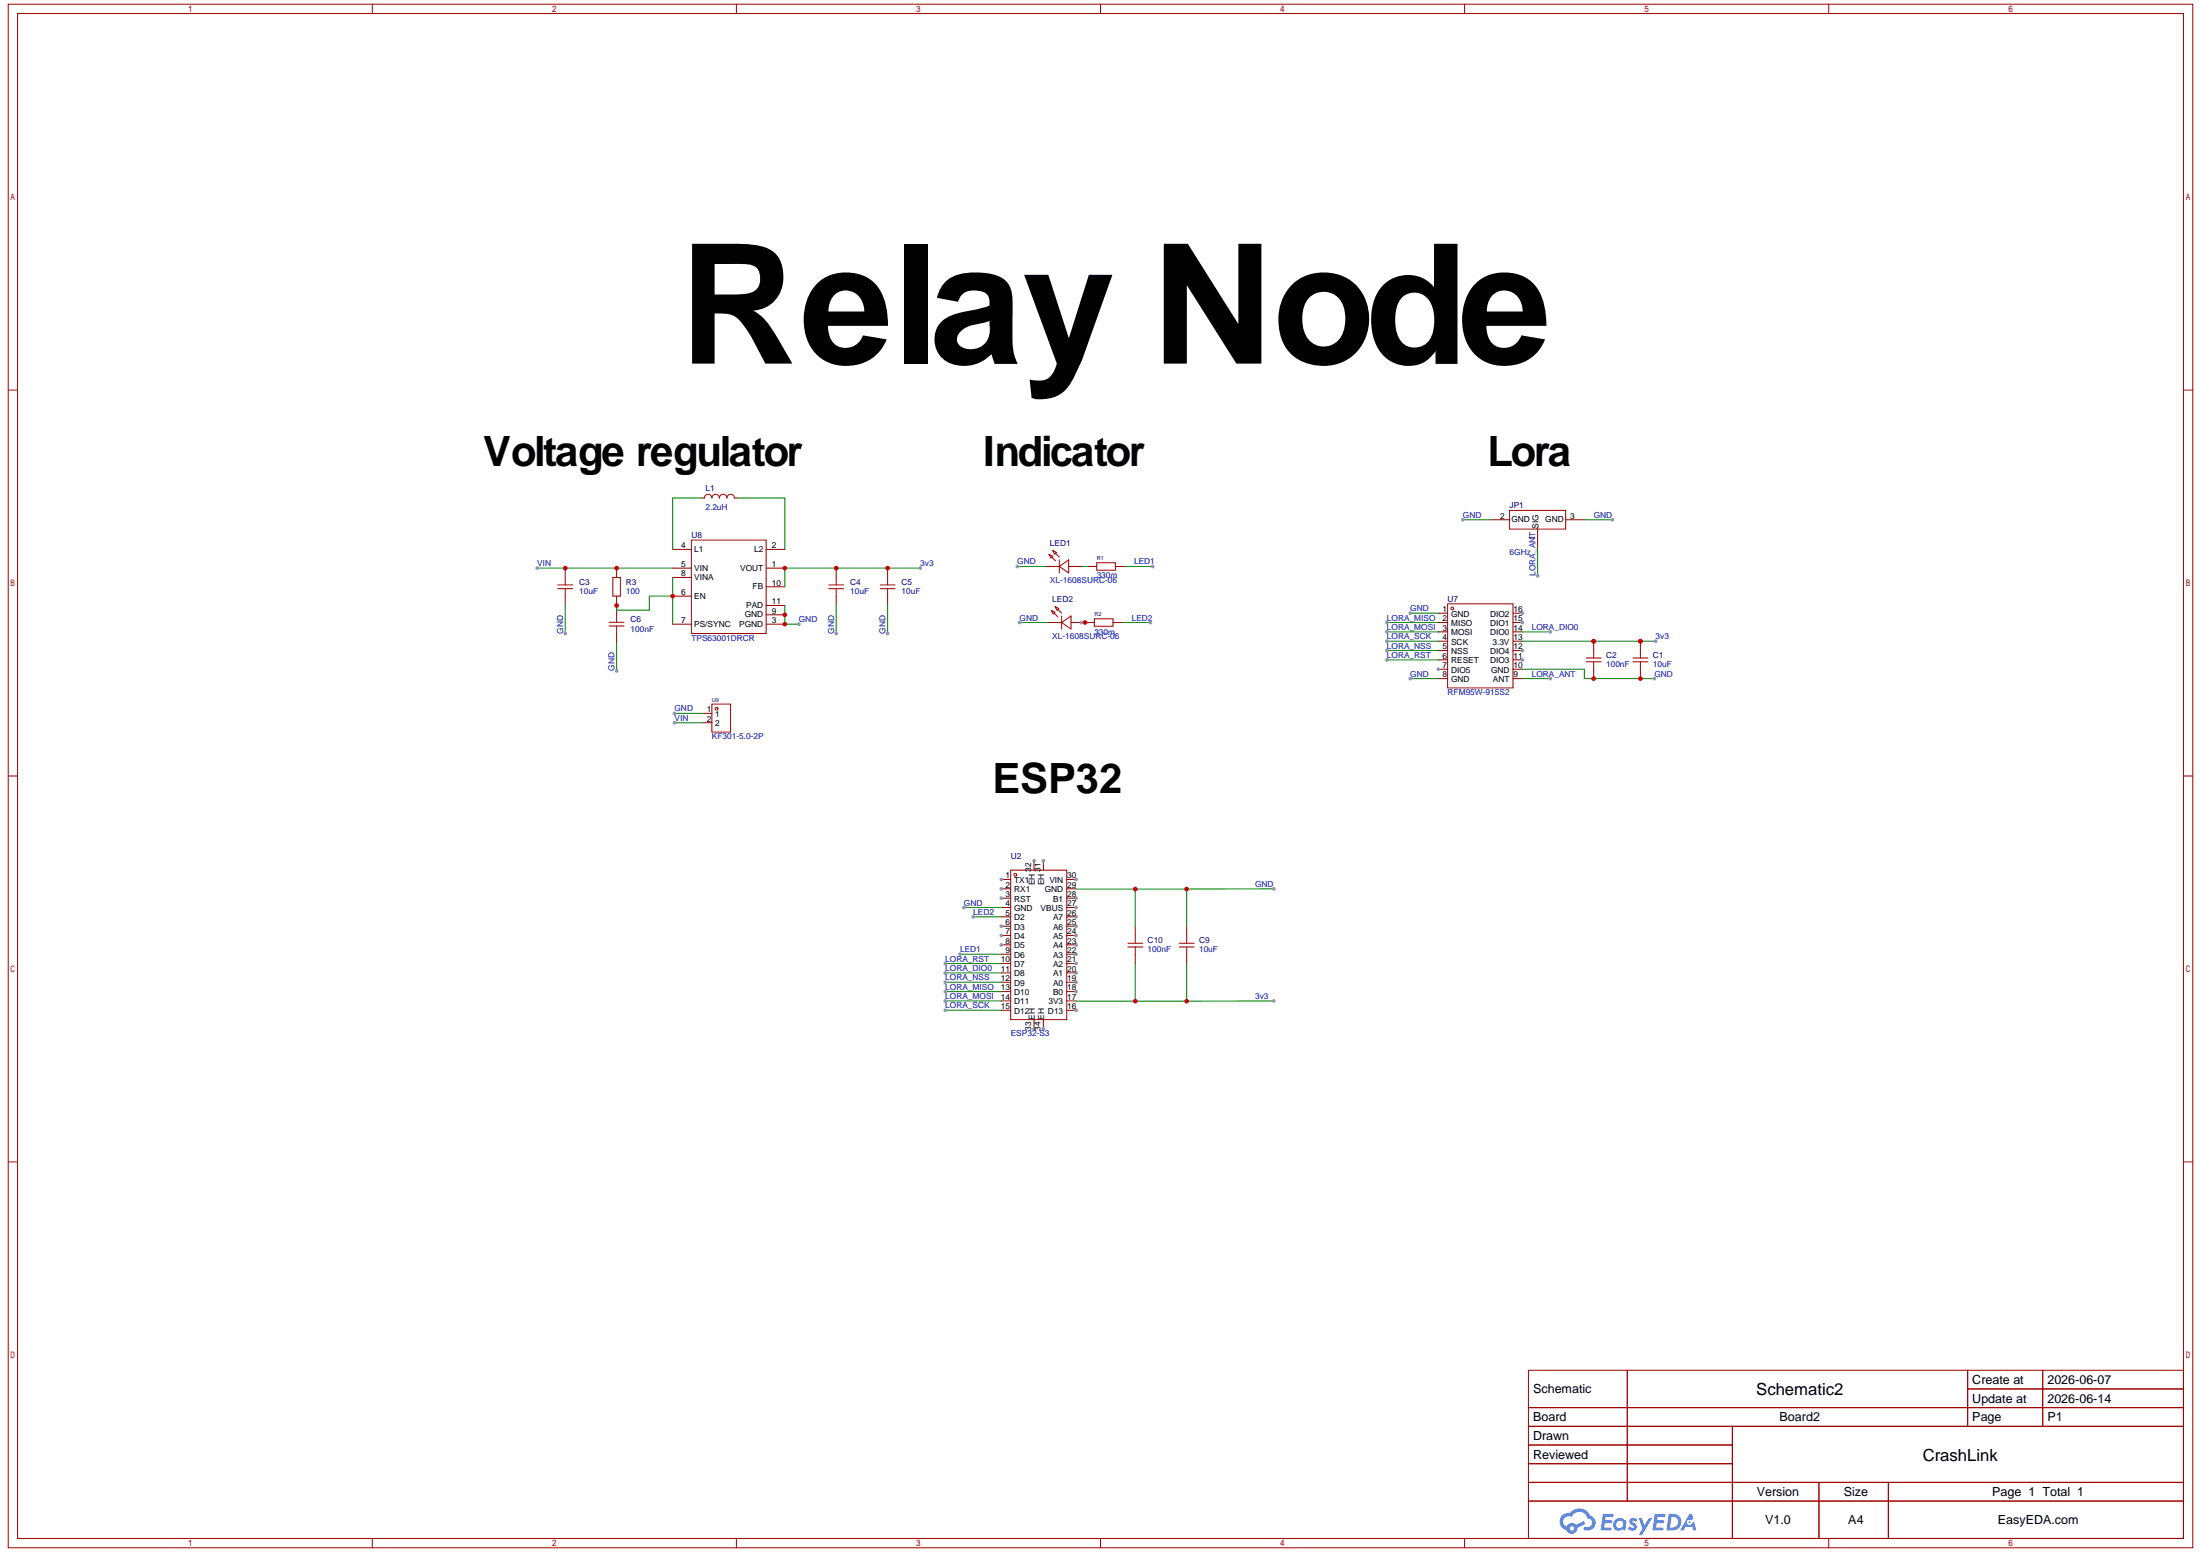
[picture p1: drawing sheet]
<svg xmlns="http://www.w3.org/2000/svg" width="297mm" height="210mm" viewBox="0 0 297 210" stroke-linecap="round" stroke-linejoin="round" font-family="sans-serif">
<g fill="none" stroke="#a10000" stroke-width=".14">
<path d="M1.1 .6h295v208.4h-295zM2.4 1.8h292.4v205.9h-292.4zM50.3 .6v1.2M99.4 .6v1.2M148.6 .6v1.2M197.7 .6v1.2M246.9 .6v1.2M1.1 52.7h1.3M294.8 52.7h1.3M1.1 104.8h1.3M294.8 104.8h1.3M1.1 156.9h1.3"/>
<path d="M294.8 156.9h1.3M206.4 185h88.4v22.7h-88.4zM206.4 190.1h88.4M206.4 192.6h88.4M206.4 195.1h27.5M206.4 197.6h27.5M219.7 185v17.7M233.9 192.6v15.1M265.7 185v7.6M265.7 187.5h29.1M275.8 185v7.6M50.3 207.7v1.3"/>
<path d="M99.4 207.7v1.3M148.6 207.7v1.3M197.7 207.7v1.3M206.4 200.2h88.4M206.4 202.7h88.4M245.6 200.2v7.5M246.9 207.7v1.3M255 200.2v7.5"/>
</g>
<g fill="#5487ff">
<path d="M220.1 205.1l.4-.2 .3 .1 .3 .2-.2 .3a.25 .25 0 0 0-.2-.2 .25 .25 0 0 0-.3 .1 .91 .91 0 0 1 .6 .9 .72 .72 0 0 1-1.2 .1l.2-.3 .4 .2 .2-.2a.94 .94 0 0 1-.6-.9z"/>
<path d="M221.3 205h.4l.3 1 .6-1h.5l-1.4 2.2h-.4l.5-.8z"/>
<path d="M216.4 204.4l1.4 .1 .1 .1-.2 .2h-.9l-.1 .5h.9l.1 .2-.2 .2h-.8l-.1 .5h.8l.2 .1v.3h-1.5z"/>
<path d="M223.4 204.4l1.4 .1 .1 .1-.2 .2h-.9l-.1 .5h.9l.1 .2-.2 .2h-.8l-.1 .5h.8l.2 .1v.3h-1.5z"/>
<path d="M228.1 204.4h.4l.1 .7-.3 .1a.37 .37 0 0 0-.5 .2 .37 .37 0 0 0 .2 .5 .37 .37 0 0 0 .5-.3l.2-.2 .3 1.2h-.4l-.1-.4h-.9l-.3 .4h-.5z"/>
<path d="M225.3 204.4l-.3 2.2h.7a1.13 1.13 0 0 0 1.3-1.1 1.13 1.13 0 0 0-1.3-1.1zM225.7 204.8a.74 .74 0 0 1 .9 .8 .74 .74 0 0 1-1 .6h-.1z"/>
<path d="M218 205.3a.79 .79 0 0 0-.1 1.1 .79 .79 0 0 0 1.2 .1l.4 .1 .1-1.2v-.1l-.3-.1a.8 .8 0 0 0-1.3 .1zM218.4 205.5a.49 .49 0 0 1 .8 .3 .49 .49 0 0 1-.7 .5 .51 .51 0 0 1-.1-.8z"/>
<path d="M210.9 204.6a1.18 1.18 0 0 0 .6 2 .77 .77 0 0 0 .9 .5 .77 .77 0 0 0 .6-.8l1.1-.5-.3-.4-1 .5a.78 .78 0 0 0-1.3 .2 .74 .74 0 0 1-.3-1 .74 .74 0 0 1 1-.3 1.13 1.13 0 0 1 1.2-.7 1.13 1.13 0 0 1 1 .9 .61 .61 0 0 1 .6 .8 .61 .61 0 0 1-.9 .4h-.2v.4a1.06 1.06 0 0 0 1.4-.6 1.06 1.06 0 0 0-.6-1.4 1.58 1.58 0 0 0-2.7-.3h-.1a1.27 1.27 0 0 0-1 .3zM211.9 206.4a.3 .3 0 0 1 .6 0 .3 .3 0 0 1-.6 0z"/>
<circle cx="228.1" cy="205.5" r=".14"/>
</g>
<g fill="none" stroke="#a10000" stroke-width=".14">
<path d="M136.5 117.5h7.5v20.2h-7.5z"/>
<circle cx="137.1" cy="118.1" r=".19"/>
</g>
<path d="M135.2 118.7h1.3" fill="none" stroke="#870000" stroke-width=".14"/>
<circle cx="135.2" cy="118.7" r=".25" fill="#999"/>
<path d="M135.2 120h1.3" fill="none" stroke="#870000" stroke-width=".14"/>
<circle cx="135.2" cy="120" r=".25" fill="#999"/>
<path d="M135.2 121.3h1.3" fill="none" stroke="#870000" stroke-width=".14"/>
<circle cx="135.2" cy="121.3" r=".25" fill="#999"/>
<path d="M135.2 122.5h1.3M135.2 123.8h1.3M135.2 125.1h1.3" fill="none" stroke="#870000" stroke-width=".14"/>
<circle cx="135.2" cy="125.1" r=".25" fill="#999"/>
<path d="M135.2 126.3h1.3" fill="none" stroke="#870000" stroke-width=".14"/>
<circle cx="135.2" cy="126.3" r=".25" fill="#999"/>
<path d="M135.2 127.6h1.3" fill="none" stroke="#870000" stroke-width=".14"/>
<circle cx="135.2" cy="127.6" r=".25" fill="#999"/>
<path d="M135.2 128.8h1.3M135.2 130.1h1.3M135.2 131.4h1.3M135.2 132.6h1.3M135.2 133.9h1.3M135.2 135.1h1.3M135.2 136.4h1.3M144 136.4h1.3" fill="none" stroke="#870000" stroke-width=".14"/>
<circle cx="145.3" cy="136.4" r=".25" fill="#999"/>
<path d="M144 135.1h1.3M144 133.9h1.3" fill="none" stroke="#870000" stroke-width=".14"/>
<circle cx="145.3" cy="133.9" r=".25" fill="#999"/>
<path d="M144 132.6h1.3" fill="none" stroke="#870000" stroke-width=".14"/>
<circle cx="145.3" cy="132.6" r=".25" fill="#999"/>
<path d="M144 131.4h1.3" fill="none" stroke="#870000" stroke-width=".14"/>
<circle cx="145.3" cy="131.4" r=".25" fill="#999"/>
<path d="M144 130.1h1.3" fill="none" stroke="#870000" stroke-width=".14"/>
<circle cx="145.3" cy="130.1" r=".25" fill="#999"/>
<path d="M144 128.8h1.3" fill="none" stroke="#870000" stroke-width=".14"/>
<circle cx="145.3" cy="128.8" r=".25" fill="#999"/>
<path d="M144 127.6h1.3" fill="none" stroke="#870000" stroke-width=".14"/>
<circle cx="145.3" cy="127.6" r=".25" fill="#999"/>
<path d="M144 126.3h1.3" fill="none" stroke="#870000" stroke-width=".14"/>
<circle cx="145.3" cy="126.3" r=".25" fill="#999"/>
<path d="M144 125.1h1.3" fill="none" stroke="#870000" stroke-width=".14"/>
<circle cx="145.3" cy="125.1" r=".25" fill="#999"/>
<path d="M144 123.8h1.3" fill="none" stroke="#870000" stroke-width=".14"/>
<circle cx="145.3" cy="123.8" r=".25" fill="#999"/>
<path d="M144 122.5h1.3" fill="none" stroke="#870000" stroke-width=".14"/>
<circle cx="145.3" cy="122.5" r=".25" fill="#999"/>
<path d="M144 121.3h1.3" fill="none" stroke="#870000" stroke-width=".14"/>
<circle cx="145.3" cy="121.3" r=".25" fill="#999"/>
<path d="M144 118.7h1.3M144 120h1.3" fill="none" stroke="#870000" stroke-width=".14"/>
<circle cx="145.3" cy="118.7" r=".25" fill="#999"/>
<path d="M140.9 116.2v1.3" fill="none" stroke="#870000" stroke-width=".14"/>
<circle cx="140.9" cy="116.2" r=".25" fill="#999"/>
<path d="M139.6 116.2v1.3" fill="none" stroke="#870000" stroke-width=".14"/>
<circle cx="139.6" cy="116.2" r=".25" fill="#999"/>
<path d="M139.6 137.7v1.2" fill="none" stroke="#870000" stroke-width=".14"/>
<circle cx="139.6" cy="138.9" r=".25" fill="#999"/>
<path d="M140.9 137.7v1.2" fill="none" stroke="#870000" stroke-width=".14"/>
<circle cx="140.9" cy="138.9" r=".25" fill="#999"/>
<g fill="none" stroke="#a10000" stroke-width=".14">
<path d="M141.6 74.8l.5 .3-.2 .2zM142 75.2l.5 .5M142.1 74.3l.5 .3-.2 .2zM142.4 76.5h.6M142.5 74.7l.5 .5M143 76.5l1.3-.9v1.8zM143 75.6v1.8M144.3 76.5h.6M142 82.4l.5 .3-.3 .2zM142.3 82.8l.5 .5M142.5 81.9l.5 .3-.3 .2zM142.7 84.1h.6"/>
<path d="M142.8 82.3l.5 .5M143.3 84.1l1.3-.9v1.7zM143.3 83.2v1.7M144.6 84.1h.6"/>
</g>
<path d="M141.1 76.5h1.3M144.9 76.5h1.3M141.5 84.1h1.2M145.2 84.1h1.3" fill="none" stroke="#870000" stroke-width=".14"/>
<path d="M129.6 128.8h5.6" fill="none" stroke="#008700" stroke-width=".14"/>
<circle cx="129.6" cy="128.8" r=".25" fill="#999"/>
<path d="M127.6 130.1h7.6" fill="none" stroke="#008700" stroke-width=".14"/>
<circle cx="127.6" cy="130.1" r=".25" fill="#999"/>
<path d="M127.6 131.4h7.6" fill="none" stroke="#008700" stroke-width=".14"/>
<circle cx="127.6" cy="131.4" r=".25" fill="#999"/>
<path d="M127.6 132.6h7.6" fill="none" stroke="#008700" stroke-width=".14"/>
<circle cx="127.6" cy="132.6" r=".25" fill="#999"/>
<path d="M137.7 84.1h3.8" fill="none" stroke="#008700" stroke-width=".14"/>
<circle cx="137.7" cy="84.1" r=".25" fill="#999"/>
<path d="M137.4 76.5h3.7" fill="none" stroke="#008700" stroke-width=".14"/>
<circle cx="137.4" cy="76.5" r=".25" fill="#999"/>
<path d="M130.2 122.5h5" fill="none" stroke="#008700" stroke-width=".14"/>
<circle cx="130.2" cy="122.5" r=".25" fill="#999"/>
<path d="M127.6 133.9h7.6" fill="none" stroke="#008700" stroke-width=".14"/>
<circle cx="127.6" cy="133.9" r=".25" fill="#999"/>
<path d="M127.6 135.1h7.6" fill="none" stroke="#008700" stroke-width=".14"/>
<circle cx="127.6" cy="135.1" r=".25" fill="#999"/>
<path d="M127.6 136.4h7.6" fill="none" stroke="#008700" stroke-width=".14"/>
<circle cx="127.6" cy="136.4" r=".25" fill="#999"/>
<path d="M146.8 76.5h1.3M150.6 76.5h1.3M146.5 84.1h1.3M150.3 84.1h1.2" fill="none" stroke="#870000" stroke-width=".14"/>
<path d="M148.1 76h2.5v1h-2.5zM147.8 83.5h2.5v1.1h-2.5z" fill="none" stroke="#a10000" stroke-width=".14"/>
<path d="M146.2 76.5h.6M146 84.1h.5" fill="none" stroke="#008700" stroke-width=".14"/>
<circle cx="146.5" cy="84.1" r=".32" fill="#c00"/>
<circle cx="146" cy="84.1" r=".25" fill="#999"/>
<path d="M151.9 76.5h3.7" fill="none" stroke="#008700" stroke-width=".14"/>
<circle cx="155.6" cy="76.5" r=".25" fill="#999"/>
<path d="M151.5 84.1h3.8" fill="none" stroke="#008700" stroke-width=".14"/>
<circle cx="155.3" cy="84.1" r=".25" fill="#999"/>
<g fill="none" stroke="#a10000" stroke-width=".14">
<path d="M96.1 95.1h2.5v3.7h-2.5z"/>
<circle cx="96.7" cy="95.7" r=".19"/>
</g>
<path d="M94.9 96.3h1.2M94.9 97.6h1.2" fill="none" stroke="#870000" stroke-width=".14"/>
<path d="M91.1 96.3h3.8" fill="none" stroke="#008700" stroke-width=".14"/>
<circle cx="91.1" cy="96.3" r=".25" fill="#999"/>
<path d="M91.1 97.6h3.8" fill="none" stroke="#008700" stroke-width=".14"/>
<circle cx="91.1" cy="97.6" r=".25" fill="#999"/>
<g fill="none" stroke="#a10000" stroke-width=".14">
<path d="M195.5 81.5h8.8v11.4h-8.8z"/>
<circle cx="196.1" cy="82.2" r=".19"/>
</g>
<path d="M194.2 82.8h1.3M194.2 84.1h1.3M194.2 85.3h1.3M194.2 86.6h1.3M194.2 87.8h1.3M194.2 89.1h1.3M194.2 90.4h1.3" fill="none" stroke="#870000" stroke-width=".14"/>
<circle cx="194.2" cy="90.4" r=".25" fill="#999"/>
<path d="M194.2 91.6h1.3M204.3 91.6h1.3M204.3 90.4h1.3M204.3 89.1h1.3" fill="none" stroke="#870000" stroke-width=".14"/>
<circle cx="205.6" cy="89.1" r=".25" fill="#999"/>
<path d="M204.3 87.8h1.3" fill="none" stroke="#870000" stroke-width=".14"/>
<circle cx="205.6" cy="87.8" r=".25" fill="#999"/>
<path d="M204.3 86.6h1.3M204.3 85.3h1.3M204.3 84.1h1.3" fill="none" stroke="#870000" stroke-width=".14"/>
<circle cx="205.6" cy="84.1" r=".25" fill="#999"/>
<path d="M204.3 82.8h1.3" fill="none" stroke="#870000" stroke-width=".14"/>
<circle cx="205.6" cy="82.8" r=".25" fill="#999"/>
<path d="M190.4 82.8h3.8" fill="none" stroke="#008700" stroke-width=".14"/>
<circle cx="190.4" cy="82.8" r=".25" fill="#999"/>
<path d="M187.3 84.1h6.9" fill="none" stroke="#008700" stroke-width=".14"/>
<circle cx="187.3" cy="84.1" r=".25" fill="#999"/>
<path d="M187.3 85.3h6.9" fill="none" stroke="#008700" stroke-width=".14"/>
<circle cx="187.3" cy="85.3" r=".25" fill="#999"/>
<path d="M187.3 86.6h6.9" fill="none" stroke="#008700" stroke-width=".14"/>
<circle cx="187.3" cy="86.6" r=".25" fill="#999"/>
<path d="M187.3 87.8h6.9" fill="none" stroke="#008700" stroke-width=".14"/>
<circle cx="187.3" cy="87.8" r=".25" fill="#999"/>
<path d="M187.3 89.1h6.9" fill="none" stroke="#008700" stroke-width=".14"/>
<circle cx="187.3" cy="89.1" r=".25" fill="#999"/>
<path d="M190.4 91.6h3.8" fill="none" stroke="#008700" stroke-width=".14"/>
<circle cx="190.4" cy="91.6" r=".25" fill="#999"/>
<path d="M205.6 86.6h17.9" fill="none" stroke="#008700" stroke-width=".14"/>
<g fill="#c00">
<circle cx="215.2" cy="86.6" r=".32"/>
<circle cx="221.5" cy="86.6" r=".32"/>
</g>
<circle cx="223.5" cy="86.6" r=".25" fill="#999"/>
<path d="M205.6 85.3h3.7" fill="none" stroke="#008700" stroke-width=".14"/>
<circle cx="209.3" cy="85.3" r=".25" fill="#999"/>
<path d="M205.6 91.6h3.7" fill="none" stroke="#008700" stroke-width=".14"/>
<circle cx="209.3" cy="91.6" r=".25" fill="#999"/>
<path d="M220.5 89.4h2M221.5 87.8v1M221.5 89.4v1" fill="none" stroke="#a10000" stroke-width=".14"/>
<path d="M221.5 86.6v1.2M221.5 90.4v1.2" fill="none" stroke="#870000" stroke-width=".14"/>
<circle cx="221.5" cy="86.6" r=".32" fill="#c00"/>
<path d="M214.2 88.8h2M220.5 88.8h2M159.2 127.9h2M159.2 127.4h2M160.2 126.3v1.1M160.2 127.9v1" fill="none" stroke="#a10000" stroke-width=".14"/>
<path d="M215.2 86.6v1.2M160.2 125.1v1.2M160.2 128.9v1.2" fill="none" stroke="#870000" stroke-width=".14"/>
<circle cx="215.2" cy="86.6" r=".32" fill="#c00"/>
<g fill="none" stroke="#a10000" stroke-width=".14">
<path d="M75.3 79h2M75.3 79.5h2M76.3 78v1M76.3 79.5v1M82.8 78h1v2.5h-1zM93.3 72.9h10.1v12.6h-10.1zM95.1 67.2a.5 .5 0 0 1 .5-.5 .5 .5 0 0 1 .5 .5 .5 .5 0 0 1 .5-.5 .5 .5 0 0 1 .5 .5 .5 .5 0 0 1 .5-.5 .5 .5 0 0 1 .5 .5 .5 .5 0 0 1 .5-.5 .5 .5 0 0 1 .6 .5M111.9 79h2M111.9 79.5h2M112.9 78v1M112.9 79.5v1M118.8 79h2.1"/>
<path d="M118.8 79.5h2.1M119.8 78v1M119.8 79.5v1M82.2 84.5h2.1M82.2 84h2.1M83.3 83v1M83.3 84.5v1M214.2 89.4h2M215.2 87.8v1M215.2 89.4v1M152.3 127.4h2M152.3 127.9h2"/>
<path d="M153.3 126.3v1.1M153.3 127.9v1"/>
</g>
<g fill="none" stroke="#870000" stroke-width=".14">
<path d="M76.3 76.7v1.3M83.3 76.7v1.3M90.8 76.7h2.5M90.8 74.2h2.5M90.8 78h2.5M94.6 67.2h.5M99.2 67.2h.5M103.4 76.7h2.6M103.4 74.2h2.6M103.4 79.2h2.6M112.9 76.7v1.3M119.8 76.7v1.3"/>
<path d="M76.3 80.5v1.3M83.3 80.5v2.5M83.3 85.5v1.3M90.8 84.3h2.5M90.8 80.5h2.5M103.4 84.3h2.6M103.4 83h2.6M103.4 81.8h2.6M112.9 80.5v1.3M119.8 80.5v1.3M215.2 90.4v1.2M153.3 125.1v1.2"/>
<path d="M153.3 128.9v1.2"/>
</g>
<path d="M72.5 76.7h18.3M94.6 67.2h-3.8v7M99.7 67.2h6.3v7" fill="none" stroke="#008700" stroke-width=".14"/>
<g fill="#c00">
<circle cx="83.3" cy="76.7" r=".32"/>
<circle cx="76.3" cy="76.7" r=".32"/>
</g>
<circle cx="72.5" cy="76.7" r=".25" fill="#999"/>
<path d="M90.8 78v6.3M90.8 80.5h-3.1v1.9h-4.4v-.6" fill="none" stroke="#008700" stroke-width=".14"/>
<g fill="#c00">
<circle cx="90.8" cy="80.5" r=".32"/>
<circle cx="83.3" cy="81.8" r=".32"/>
</g>
<path d="M106 81.8v2.5h1.9" fill="none" stroke="#008700" stroke-width=".14"/>
<g fill="#c00">
<circle cx="106" cy="83" r=".32"/>
<circle cx="106" cy="84.3" r=".32"/>
</g>
<circle cx="107.9" cy="84.3" r=".25" fill="#999"/>
<path d="M124.3 76.7h-18.3v2.5" fill="none" stroke="#008700" stroke-width=".14"/>
<g fill="#c00">
<circle cx="106" cy="76.7" r=".32"/>
<circle cx="119.8" cy="76.7" r=".32"/>
<circle cx="112.9" cy="76.7" r=".32"/>
</g>
<circle cx="124.3" cy="76.7" r=".25" fill="#999"/>
<path d="M76.3 81.8v3.7" fill="none" stroke="#008700" stroke-width=".14"/>
<circle cx="76.3" cy="85.5" r=".25" fill="#999"/>
<path d="M83.3 86.8v3.8" fill="none" stroke="#008700" stroke-width=".14"/>
<circle cx="83.3" cy="90.6" r=".25" fill="#999"/>
<path d="M112.9 81.8v3.7" fill="none" stroke="#008700" stroke-width=".14"/>
<circle cx="112.9" cy="85.5" r=".25" fill="#999"/>
<path d="M119.8 81.8v3.7" fill="none" stroke="#008700" stroke-width=".14"/>
<circle cx="119.8" cy="85.5" r=".25" fill="#999"/>
<path d="M205.6 90.4h8.3v1.2h9.5" fill="none" stroke="#008700" stroke-width=".14"/>
<g fill="#c00">
<circle cx="215.2" cy="91.6" r=".32"/>
<circle cx="221.5" cy="91.6" r=".32"/>
</g>
<circle cx="223.4" cy="91.6" r=".25" fill="#999"/>
<path d="M145.3 135.2h14.9M153.3 130.1v5.1M160.2 130.1v5.1M172 135.1l-11.8 .1" fill="none" stroke="#008700" stroke-width=".14"/>
<g fill="#c00">
<circle cx="160.2" cy="135.2" r=".32"/>
<circle cx="153.3" cy="135.2" r=".32"/>
</g>
<circle cx="172" cy="135.1" r=".25" fill="#999"/>
<path d="M153.3 120v5.1M160.2 120v5.1M172 120h-26.7" fill="none" stroke="#008700" stroke-width=".14"/>
<g fill="#c00">
<circle cx="160.2" cy="120" r=".32"/>
<circle cx="153.3" cy="120" r=".32"/>
</g>
<circle cx="172" cy="120" r=".25" fill="#999"/>
<path d="M203.8 68.9h7.6v2.5h-7.6z" fill="none" stroke="#a10000" stroke-width=".14"/>
<path d="M201.3 70.2h2.5M207.6 71.4v2.6M211.4 70.2h2.5" fill="none" stroke="#870000" stroke-width=".14"/>
<path d="M197.5 70.2h3.8" fill="none" stroke="#008700" stroke-width=".14"/>
<circle cx="197.5" cy="70.2" r=".25" fill="#999"/>
<path d="M213.9 70.2h3.8" fill="none" stroke="#008700" stroke-width=".14"/>
<circle cx="217.7" cy="70.2" r=".25" fill="#999"/>
<path d="M207.6 74v3.7" fill="none" stroke="#008700" stroke-width=".14"/>
<circle cx="207.6" cy="77.7" r=".25" fill="#999"/>
<path d="M131.4 123.8h3.8" fill="none" stroke="#008700" stroke-width=".14"/>
<circle cx="131.4" cy="123.8" r=".25" fill="#999"/>
<text font-size="22.5" x="91.7" y="49.1">Relay Node</text>
<g font-size="5.6">
<text x="65.2" y="63">Voltage regulator</text>
<text x="132.7" y="63">Indicator</text>
<text x="200.9" y="63">Lora</text>
<text x="134" y="107.1">ESP32</text>
</g>
<g font-size="2.3">
<text x="237.1" y="188.4">Schematic2</text>
<text x="259.6" y="197.2">CrashLink</text>
</g>
<g font-size="1.7">
<text x="207" y="188.1">Schematic</text>
<text x="207" y="191.9">Board</text>
<text x="240.3" y="191.9">Board2</text>
<text x="266.3" y="186.8">Create at</text>
<text x="266.3" y="189.4">Update at</text>
<text x="266.3" y="191.9">Page</text>
<text x="276.4" y="186.8">2026-06-07</text>
<text x="276.4" y="189.4">2026-06-14</text>
<text x="276.4" y="191.9">P1</text>
<text x="207" y="194.4">Drawn</text>
<text x="207" y="196.9">Reviewed</text>
<text x="237.2" y="202">Version</text>
<text x="249" y="202">Size</text>
<text x="269" y="202">Page 1 Total 1</text>
<text x="238.3" y="205.8">V1.0</text>
<text x="249.6" y="205.8">A4</text>
<text x="269.8" y="205.8">EasyEDA.com</text>
</g>
<g font-size="1.1" fill="#000080">
<text x="95.2" y="66.3">L1</text>
<text x="203.8" y="68.6">JP1</text>
<text x="93.3" y="72.7">U8</text>
<text x="141.8" y="73.7">LED1</text>
<text x="78.2" y="79">C3</text>
<text x="84.5" y="79">R3</text>
<text x="114.8" y="79">C4</text>
<text x="121.7" y="79">C5</text>
<text x="142.1" y="81.3">LED2</text>
<text x="195.5" y="81.3">U7</text>
<text x="85.1" y="84">C6</text>
<text x="216.9" y="88.8">C2</text>
<text x="223.2" y="88.8">C1</text>
<text x="136.5" y="116">U2</text>
<text x="155" y="127.3">C10</text>
<text x="161.9" y="127.3">C9</text>
</g>
<g font-size="1.1" fill="#00f">
<text x="95.2" y="68.9">2.2uH</text>
<text x="197.5" y="69.9">GND</text>
<text x="215.2" y="69.9">GND</text>
<text x="72.5" y="76.4">VIN</text>
<text x="124.3" y="76.4">3v3</text>
<text x="137.4" y="76.2">GND</text>
<text x="153.1" y="76.2">LED1</text>
<text x="203.8" y="75">6GHz</text>
<text x="207.3" y="77.7" transform="rotate(-90 207.3 77.7)">LORA_ANT</text>
<text x="78.2" y="80.2">10uF</text>
<text x="84.5" y="80.2">100</text>
<text x="114.8" y="80.2">10uF</text>
<text x="121.7" y="80.2">10uF</text>
<text x="137.7" y="83.8">GND</text>
<text x="141.8" y="78.7">XL-1608SURC-06</text>
<text x="148.1" y="78.1">330m</text>
<text x="152.8" y="83.8">LED2</text>
<text x="187.3" y="83.8">LORA_MISO</text>
<text x="190.4" y="82.5">GND</text>
<text x="76" y="85.5" transform="rotate(-90 76 85.5)">GND</text>
<text x="85.1" y="85.3">100nF</text>
<text x="93.3" y="86.5">TPS63001DRCR</text>
<text x="107.9" y="84">GND</text>
<text x="112.6" y="85.5" transform="rotate(-90 112.6 85.5)">GND</text>
<text x="119.6" y="85.5" transform="rotate(-90 119.6 85.5)">GND</text>
<text x="142.1" y="86.3">XL-1608SURC-06</text>
<text x="147.8" y="85.7">330m</text>
<text x="187.3" y="85">LORA_MOSI</text>
<text x="187.3" y="86.3">LORA_SCK</text>
<text x="187.3" y="87.6">LORA_NSS</text>
<text x="187.3" y="88.8">LORA_RST</text>
<text x="206.8" y="85">LORA_DIO0</text>
<text x="223.5" y="86.3">3v3</text>
<text x="83" y="90.6" transform="rotate(-90 83 90.6)">GND</text>
<text x="190.4" y="91.4">GND</text>
<text x="195.5" y="93.9">RFM95W-915S2</text>
<text x="206.8" y="91.4">LORA_ANT</text>
<text x="216.9" y="90.1">100nF</text>
<text x="223.2" y="90.1">10uF</text>
<text x="223.4" y="91.4">GND</text>
<text x="91.1" y="96.1">GND</text>
<text x="91.1" y="97.3">VIN</text>
<text x="96.1" y="99.8">KF301-5.0-2P</text>
<text x="169.5" y="119.7">GND</text>
<text x="130.2" y="122.3">GND</text>
<text x="131.4" y="123.5">LED2</text>
<text x="127.6" y="129.8">LORA_RST</text>
<text x="127.6" y="131.1">LORA_DIO0</text>
<text x="129.6" y="128.6">LED1</text>
<text x="155" y="128.6">100nF</text>
<text x="161.9" y="128.6">10uF</text>
<text x="127.6" y="132.4">LORA_NSS</text>
<text x="127.6" y="133.6">LORA_MISO</text>
<text x="127.6" y="134.9">LORA_MOSI</text>
<text x="127.6" y="136.1">LORA_SCK</text>
<text x="169.5" y="134.9">3v3</text>
<text x="136.5" y="139.9">ESP32-S3</text>
</g>
<g font-size="1.1">
<text x="202.6" y="70">2</text>
<text x="204.1" y="70.5">GND</text>
<text x="207.7" y="71.4" transform="rotate(-90 207.7 71.4)">SIG</text>
<text x="208.6" y="70.5">GND</text>
<text x="212" y="70">3</text>
<text x="92" y="74">4</text>
<text x="92" y="76.6">5</text>
<text x="92" y="77.8">8</text>
<text x="93.7" y="74.5">L1</text>
<text x="93.7" y="77.1">VIN</text>
<text x="99.9" y="77.1">VOUT</text>
<text x="101.8" y="74.5">L2</text>
<text x="104.2" y="76.6">1</text>
<text x="104.2" y="74">2</text>
<text x="207.2" y="72.9" transform="rotate(-90 207.2 72.9)">1</text>
<text x="92" y="80.3">6</text>
<text x="93.7" y="80.8">EN</text>
<text x="93.7" y="78.3">VINA</text>
<text x="100.6" y="83.4">GND</text>
<text x="100.7" y="82.1">PAD</text>
<text x="101.6" y="79.6">FB</text>
<text x="104.2" y="82.9">9</text>
<text x="104.2" y="79.1">10</text>
<text x="104.2" y="81.6">11</text>
<text x="194.8" y="82.6">1</text>
<text x="194.8" y="83.9">2</text>
<text x="195.9" y="83.3">GND</text>
<text x="201.2" y="83.3">DIO2</text>
<text x="204.4" y="83.9">15</text>
<text x="204.4" y="82.6">16</text>
<text x="92" y="84.1">7</text>
<text x="93.7" y="84.6">PS/SYNC</text>
<text x="99.8" y="84.6">PGND</text>
<text x="104.2" y="84.1">3</text>
<text x="194.8" y="85.2">3</text>
<text x="194.8" y="86.4">4</text>
<text x="194.8" y="87.7">5</text>
<text x="194.8" y="88.9">6</text>
<text x="195.9" y="84.5">MISO</text>
<text x="195.9" y="85.8">MOSI</text>
<text x="195.9" y="87.1">SCK</text>
<text x="195.9" y="88.3">NSS</text>
<text x="195.9" y="89.6">RESET</text>
<text x="201.2" y="89.6">DIO3</text>
<text x="201.2" y="88.3">DIO4</text>
<text x="201.2" y="85.8">DIO0</text>
<text x="201.2" y="84.5">DIO1</text>
<text x="201.5" y="87.1">3.3V</text>
<text x="204.4" y="88.9">11</text>
<text x="204.4" y="87.7">12</text>
<text x="204.4" y="86.4">13</text>
<text x="204.4" y="85.2">14</text>
<text x="194.8" y="90.2">7</text>
<text x="194.8" y="91.5">8</text>
<text x="195.9" y="90.8">DIO5</text>
<text x="195.9" y="92.1">GND</text>
<text x="201.3" y="90.8">GND</text>
<text x="201.6" y="92.1">ANT</text>
<text x="204.4" y="91.5">9</text>
<text x="204.4" y="90.2">10</text>
<text x="95.4" y="96.2">1</text>
<text x="95.4" y="97.4">2</text>
<text x="96.6" y="96.8">1</text>
<text x="96.6" y="98.1">2</text>
<text x="135.8" y="118.6">1</text>
<text x="135.8" y="119.9">2</text>
<text x="136.9" y="119.2">TX1</text>
<text x="139.2" y="117.7" transform="rotate(-90 139.2 117.7)">32</text>
<text x="139.7" y="119.5" transform="rotate(-90 139.7 119.5)">EH</text>
<text x="140.5" y="117.7" transform="rotate(-90 140.5 117.7)">31</text>
<text x="141" y="119.5" transform="rotate(-90 141 119.5)">EH</text>
<text x="141.7" y="119.2">VIN</text>
<text x="144.1" y="119.9">29</text>
<text x="144.1" y="118.6">30</text>
<text x="135.8" y="121.1">3</text>
<text x="135.8" y="122.4">4</text>
<text x="135.8" y="123.6">5</text>
<text x="135.8" y="124.9">6</text>
<text x="136.9" y="120.5">RX1</text>
<text x="136.9" y="121.7">RST</text>
<text x="136.9" y="123">GND</text>
<text x="136.9" y="124.3">D2</text>
<text x="136.9" y="125.5">D3</text>
<text x="140.5" y="123">VBUS</text>
<text x="141.1" y="120.5">GND</text>
<text x="142.2" y="125.5">A6</text>
<text x="142.2" y="124.3">A7</text>
<text x="142.2" y="121.7">B1</text>
<text x="144.1" y="124.9">25</text>
<text x="144.1" y="123.6">26</text>
<text x="144.1" y="122.4">27</text>
<text x="144.1" y="121.1">28</text>
<text x="135.1" y="129.9">10</text>
<text x="135.1" y="131.2">11</text>
<text x="135.8" y="126.2">7</text>
<text x="135.8" y="127.4">8</text>
<text x="135.8" y="128.7">9</text>
<text x="136.9" y="126.8">D4</text>
<text x="136.9" y="128.1">D5</text>
<text x="136.9" y="129.3">D6</text>
<text x="136.9" y="130.6">D7</text>
<text x="136.9" y="131.8">D8</text>
<text x="142.2" y="131.8">A1</text>
<text x="142.2" y="130.6">A2</text>
<text x="142.2" y="129.3">A3</text>
<text x="142.2" y="128.1">A4</text>
<text x="142.2" y="126.8">A5</text>
<text x="144.1" y="131.2">20</text>
<text x="144.1" y="129.9">21</text>
<text x="144.1" y="128.7">22</text>
<text x="144.1" y="127.4">23</text>
<text x="144.1" y="126.2">24</text>
<text x="135.1" y="132.5">12</text>
<text x="135.1" y="133.7">13</text>
<text x="135.1" y="135">14</text>
<text x="135.1" y="136.3">15</text>
<text x="136.9" y="133.1">D9</text>
<text x="136.9" y="134.4">D10</text>
<text x="136.9" y="135.6">D11</text>
<text x="136.9" y="136.9">D12</text>
<text x="139.7" y="137.7" transform="rotate(-90 139.7 137.7)">EH</text>
<text x="141" y="137.7" transform="rotate(-90 141 137.7)">EH</text>
<text x="141.5" y="136.9">D13</text>
<text x="141.6" y="135.6">3V3</text>
<text x="142.2" y="134.4">B0</text>
<text x="142.2" y="133.1">A0</text>
<text x="144.1" y="136.3">16</text>
<text x="144.1" y="135">17</text>
<text x="144.1" y="133.7">18</text>
<text x="144.1" y="132.5">19</text>
<text x="139.2" y="139.2" transform="rotate(-90 139.2 139.2)">33</text>
<text x="140.5" y="139.2" transform="rotate(-90 140.5 139.2)">34</text>
</g>
<g font-size=".8" fill="#000080">
<text x="148.1" y="75.6">R1</text>
<text x="147.8" y="83.2">R2</text>
<text x="96.1" y="94.8">U9</text>
</g>
</svg>
